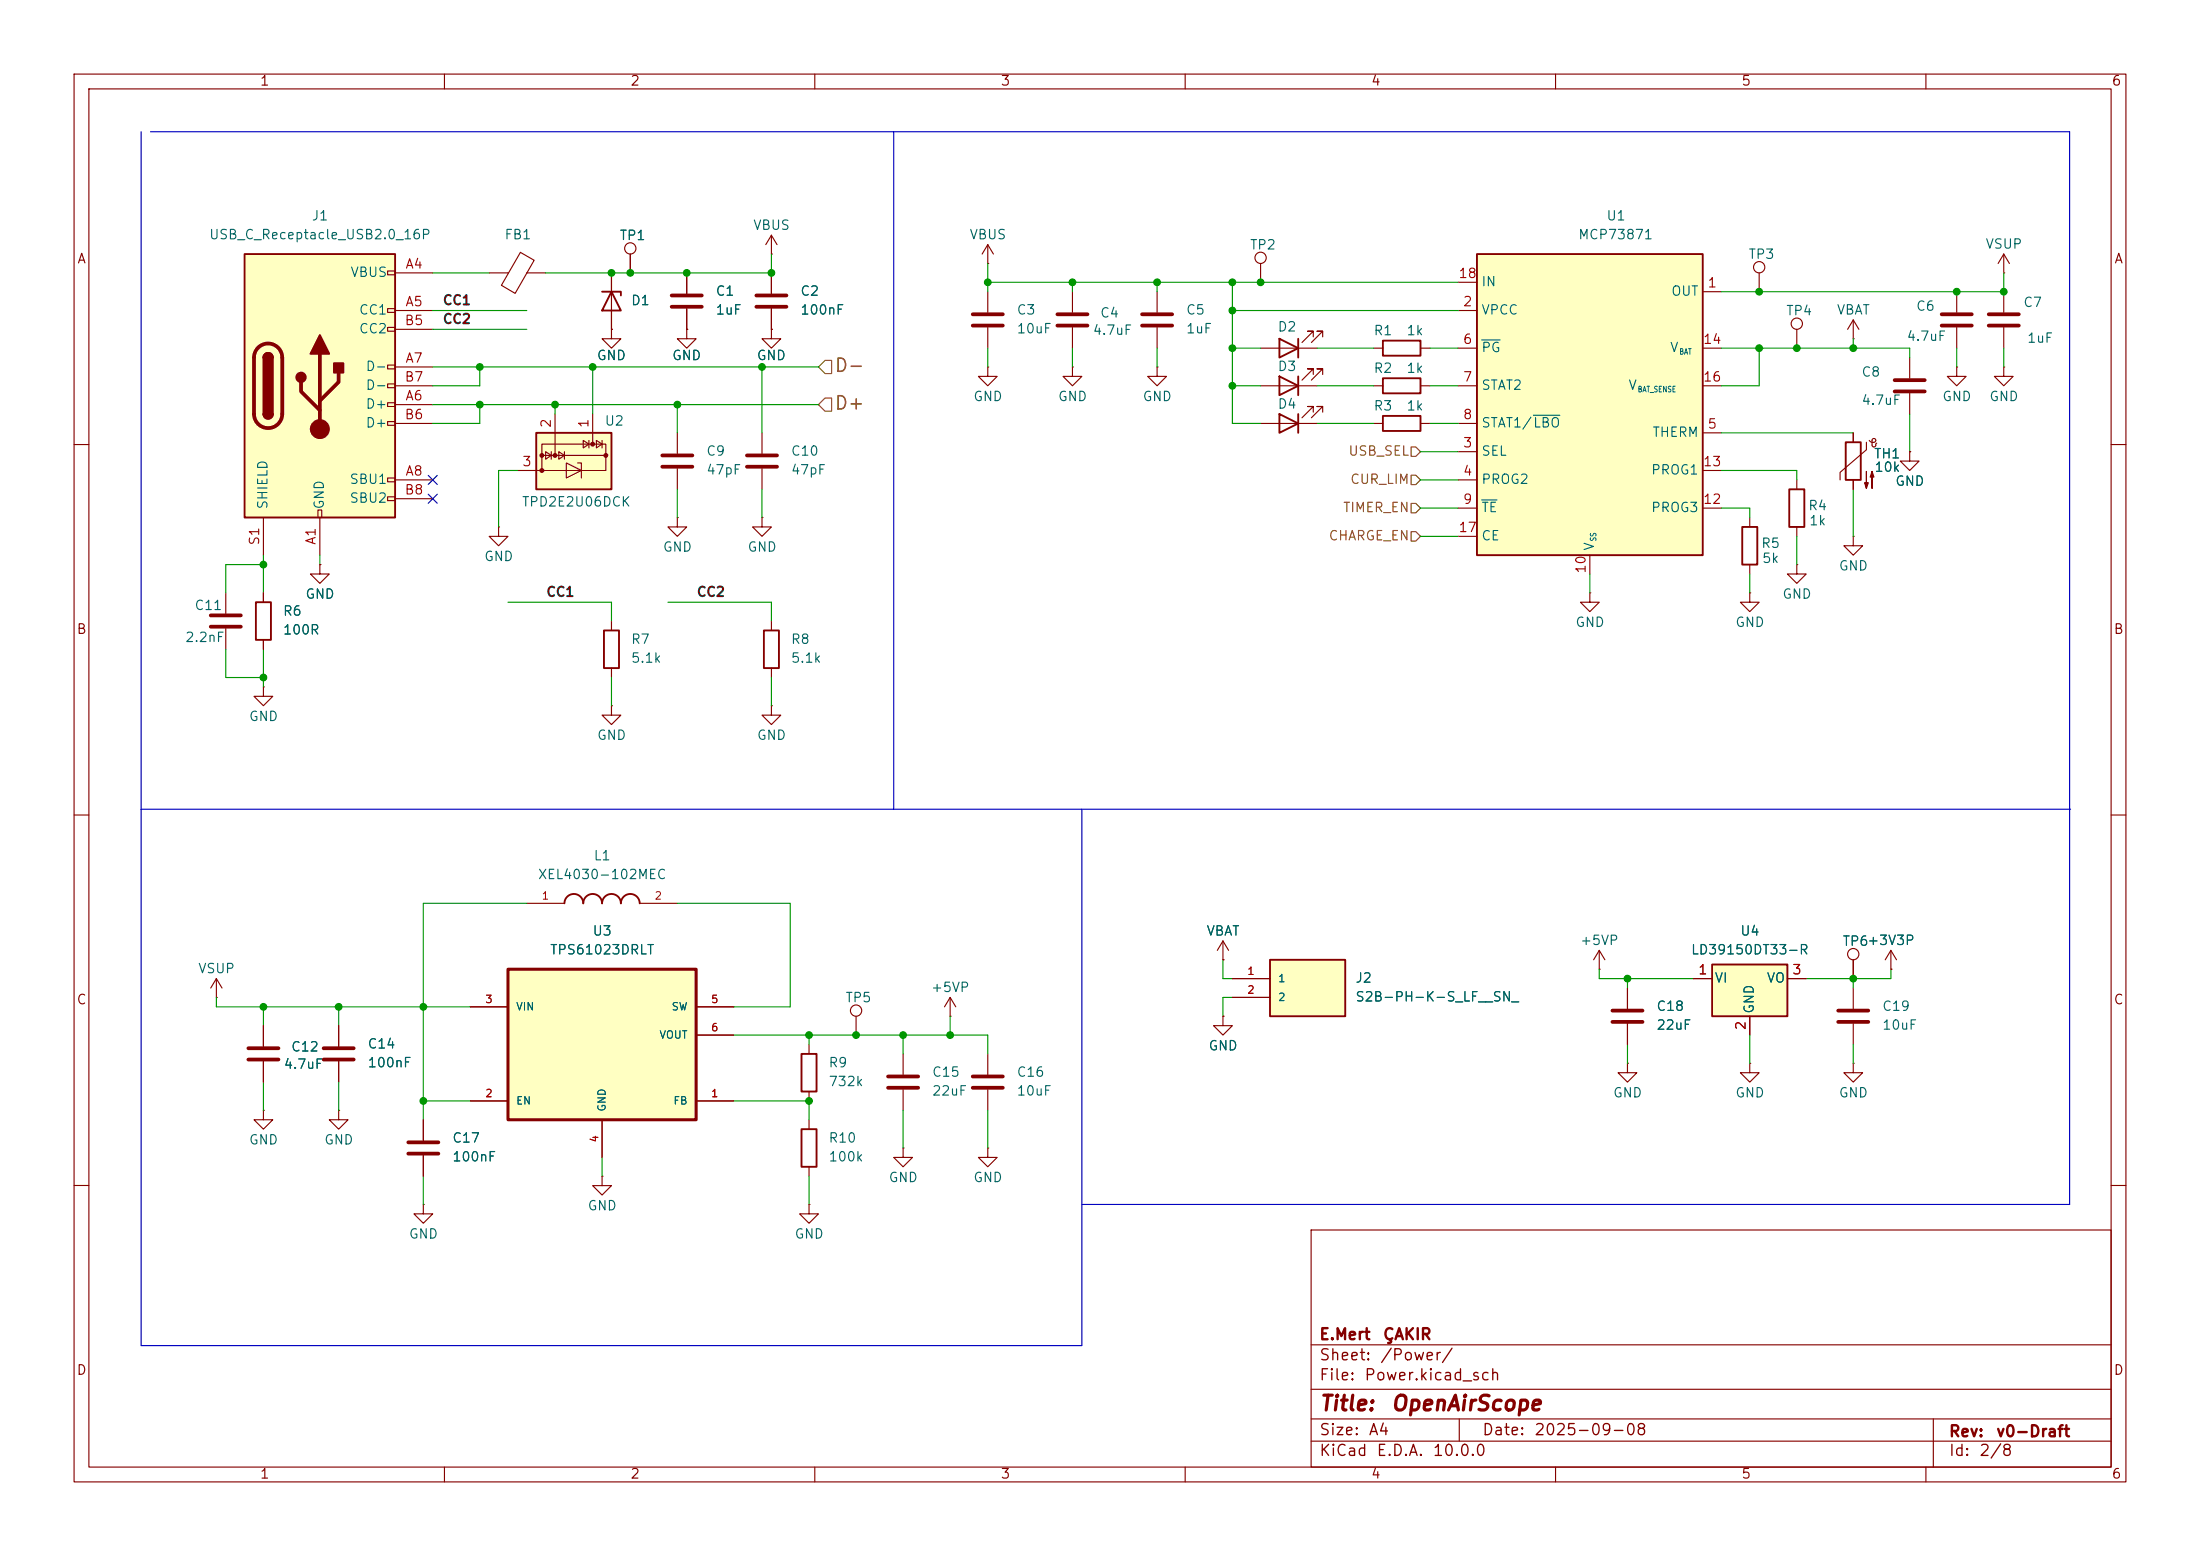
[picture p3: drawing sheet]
<svg xmlns="http://www.w3.org/2000/svg" width="297mm" height="210mm" viewBox="0 0 297 210" stroke-linecap="round" stroke-linejoin="round" font-family="sans-serif">
<g fill="none" stroke="#840000" stroke-width=".15">
<path d="M10 10h277v190h-277zM12 12h273v186h-273zM60 10v2M110 10v2M160 10v2M210 10v2M260 10v2M185.4 52.1h1.3M185.4 47h1.3M191.8 52.1h1.2M191.8 47h1.2M10 60h2"/>
<path d="M285 60h2M214.6 80v1.3h1.3l-1.3 1.3-1.2-1.3h1.2M214.6 80h.1M236.2 80v1.3h1.3l-1.3 1.3-1.3-1.3h1.3M236.2 80h.1M10 110h2M285 110h2M115.6 137.2v2.5M215.9 130.8h.1M215.9 128.3l-.8 1.2M215.9 128.3l.8 1.2M215.9 128.3v2.5"/>
<path d="M219.7 133.4v2.7M219.7 138.2v2.8M35.6 149.9v1.2h1.2l-1.2 1.3-1.3-1.3h1.3M35.6 149.9h.1M109.2 141v1.2M109.2 147.3v1.3M109.2 151.1v1.3M109.2 157.5v1.3M121.9 154.9v1.3h1.3l-1.3 1.3-1.3-1.3h1.3M121.9 154.9h.1M121.9 142.2v2.8M121.9 147.1v2.8"/>
<path d="M250.2 143.5v1.3h1.3l-1.3 1.3-1.3-1.3h1.3M250.2 143.5h.1M10 160h2M177 166h108v32h-108zM285 160h2M60 198v2M110 198v2M160 198v2M177 194.5h108M177 191.5h108M177 187.5h108M177 181.5h108"/>
<path d="M197 191.5v3M210 198v2M260 198v2M261 191.5v6.5"/>
<circle cx="115.6" cy="136.4" r=".76"/>
</g>
<path d="M186.7 51.1h5.1v2h-5.1zM186.7 46h5.1v2h-5.1zM108.2 142.2h2v5.1h-2zM108.2 152.4h2v5.1h-2z" fill="none" stroke="#840000" stroke-width=".25"/>
<path d="M217.7 136.4h4M217.7 137.9h4M119.9 145.3h4.1M119.9 146.8h4.1" fill="none" stroke="#840000" stroke-width=".51"/>
<path d="M72.4 58.4h10.1v7.6h-10.1z" fill="#ffffc2"/>
<path d="M72.4 58.4h10.1v7.6h-10.1zM172.7 50.8l2.6 1.3-2.6 1.2zM172.7 45.7l2.6 1.3-2.6 1.3zM172.7 55.9l2.6 1.3-2.6 1.2zM175.3 45.7v2.6M175.3 50.8v2.5M175.3 55.9v2.5" fill="none" stroke="#840000" stroke-width=".25"/>
<g fill="none" stroke="#840000" stroke-width=".15">
<path d="M85.1 34.3v2.5M92.7 36.8v2.8M73.2 59.9h8.6v3.6h-8.6zM74.9 55.9v5.6M78.7 59.4l.8 .5-.8 .6zM79.5 59.4v1.1M80 55.9v4M80.5 59.4l.8 .5-.8 .6zM81.3 59.4v1.1M92.7 41.7v2.8M170.2 52.1h7.6M170.2 47h7.6"/>
<path d="M170.2 57.2h7.6M177.3 50.5v-.7h-.8h.8l-1.5 1.5M177.3 45.5v-.8h-.8h.8l-1.5 1.5M177.3 55.6v-.7h-.8h.8l-1.5 1.5M178.6 50.5v-.7h-.8h.8l-1.6 1.5M178.6 45.5v-.8h-.8h.8l-1.6 1.5M178.6 55.6v-.7h-.8h.8l-1.6 1.5M69.8 63.5h3.4M73.2 61.5h8.6M73.7 61l.7 .5-.7 .5zM74.4 61v1M75.4 61l.8 .5-.8 .5z"/>
<path d="M76.2 61v1M76.5 62.5l2 1-2 1zM78 62.5h.5v2M128.3 137.2h.1M128.3 134.6l-.8 1.3M128.3 134.6l.7 1.3M128.3 134.6v2.6M133.3 154.9v1.3h1.3l-1.3 1.3-1.2-1.3h1.2M133.3 154.9h.1M133.3 142.2v2.8M133.3 147.1v2.8"/>
<circle cx="85.1" cy="33.5" r=".76"/>
</g>
<g fill="#840000" stroke="#840000" stroke-width=".15">
<circle cx="80" cy="59.9" r=".25"/>
<circle cx="81.8" cy="61.5" r=".25"/>
<circle cx="74.9" cy="61.5" r=".25"/>
<circle cx="73.2" cy="61.5" r=".25"/>
<circle cx="73.2" cy="63.5" r=".25"/>
</g>
<path d="M90.7 39.9h4M90.7 41.4h4M131.3 145.3h4.1M131.3 146.8h4.1" fill="none" stroke="#840000" stroke-width=".51"/>
<path d="M231.1 130.2h10.2v7h-10.2z" fill="#ffffc2"/>
<path d="M34.5 81.3h2.1v5.1h-2.1zM231.1 130.2h10.2v7h-10.2z" fill="none" stroke="#840000" stroke-width=".25"/>
<g fill="none" stroke="#840000" stroke-width=".15">
<path d="M144.8 49.5v1.3h1.2l-1.2 1.3-1.3-1.3h1.3M144.8 49.5h.1M35.6 80v1.3M35.6 86.4v1.2M165.1 137.2v1.2h1.3l-1.3 1.3-1.3-1.3h1.3M165.1 137.2h.1M228.6 132.1h2.5M236.2 137.2v2.5M241.3 132.1h2.5M219.7 143.5v1.3h1.3l-1.3 1.3-1.3-1.3h1.3M219.7 143.5h.1M236.2 143.5v1.3h1.3l-1.3 1.3-1.3-1.3h1.3"/>
<path d="M236.2 143.5h.1"/>
</g>
<path d="M33 34.3h20.3v35.6h-20.3z" fill="#ffffc2"/>
<g fill="none" stroke="#840000" stroke-width=".15">
<path d="M52.3 36.6h1v.5h-1zM53.3 36.8h5.1M52.3 41.7h1v.5h-1zM52.3 44.2h1v.5h-1zM52.3 49.3h1v.5h-1zM52.3 51.8h1v.5h-1zM52.3 54.4h1v.5h-1zM52.3 56.9h1v.5h-1zM53.3 41.9h5.1M53.3 54.6h5.1M53.3 49.5h5.1M53.3 44.5h5.1"/>
<path d="M53.3 57.2h5.1M53.3 52.1h5.1M35.6 69.9v5M42.9 68.8h.5v1.1h-.5zM43.2 69.9v5M52.3 64.5h1v.5h-1zM52.3 67.1h1v.5h-1zM53.3 64.8h5.1M53.3 67.3h5.1M165.1 129.5h.1M165.1 127l-.8 1.3M165.1 127l.8 1.3"/>
<path d="M165.1 127v2.5"/>
</g>
<path d="M33 34.3h20.3v35.6h-20.3zM35.6 48.3a.64 .64 0 0 1 .6-.7 .64 .64 0 0 1 .6 .7M35.6 55.9a.64 .64 0 0 0 .6 .6 .64 .64 0 0 0 .6-.6" fill="none" stroke="#840000" stroke-width=".25"/>
<path d="M34.8 46.9a1.9 1.9 0 0 1 2.1-.4 1.9 1.9 0 0 1 1.2 1.8v7.6a1.91 1.91 0 0 1-1.9 1.9 1.91 1.91 0 0 1-1.9-1.9v-7.6a1.9 1.9 0 0 1 .5-1.4zM40.6 51.6v1.2l2.6 2.6M43.2 47.8v10.1M45.7 50.3v1.3l-2.5 2.5" fill="none" stroke="#840000" stroke-width=".51"/>
<g fill="#840000" stroke="#840000" stroke-width=".25">
<path d="M35.6 48.3h1.2v7.6h-1.2z"/>
<path d="M35.7 47.8a.64 .64 0 0 1 .7-.1 .64 .64 0 0 1 .4 .6h-1.2z"/>
<path d="M35.6 55.9h1.2a.64 .64 0 0 1-.6 .6 .64 .64 0 0 1-.6-.6z"/>
<path d="M43.2 45.2l1.2 2.6h-2.5z"/>
<path d="M45.1 49h1.3v1.3h-1.3z"/>
<circle cx="40.6" cy="50.9" r=".63"/>
</g>
<circle cx="43.2" cy="57.9" r="1.27" fill="#840000" stroke="#840000" stroke-width=".15"/>
<path d="M171.4 129.5h10.2v7.7h-10.2z" fill="#ffffc2"/>
<path d="M186.7 56.1h5.1v2.1h-5.1zM249.2 59.7h2v5.1h-2zM171.4 129.5h10.2v7.7h-10.2z" fill="none" stroke="#840000" stroke-width=".25"/>
<g fill="none" stroke="#840000" stroke-width=".15">
<path d="M66 36.8h2.6M70.3 34.1l1.8 1-2.6 4.5-1.8-1.1zM71.1 36.8h2.6M144.8 39.4v2.8M156.2 39.4v2.8M264.2 39.4v2.8M270.5 36.8h.1M270.5 34.3l-.8 1.3M270.5 34.3l.8 1.3M270.5 34.3v2.5M270.5 39.4v2.8M82.5 44.5v1.2h1.3l-1.3 1.3-1.2-1.3h1.2"/>
<path d="M82.5 44.5h.1M92.7 44.5v1.2h1.3l-1.3 1.3-1.3-1.3h1.3M92.7 44.5h.1M144.8 44.2v2.8M156.2 49.5v1.3h1.3l-1.3 1.3-1.3-1.3h1.3M156.2 49.5h.1M156.2 44.2v2.8M185.4 57.2h1.3M191.8 57.2h1.2M242.6 44.5v2.5M250.2 45.7h.1M250.2 43.2v2.5"/>
<path d="M250.2 58.4v1.3M250.2 43.2l-.8 1.3M250.2 43.2l.8 1.3M252 59.7v1l-3.6 3.1v1M252.3 59.4a.45 .45 0 0 0 .5 .4 .45 .45 0 0 0 .4-.4l-.2-.2-.3 .1 .1 .9 .2 .1h.1l.3-.5M257.8 48.3v2.8M257.8 53.1v2.8M264.2 49.5v1.3h1.2l-1.2 1.3-1.3-1.3h1.3M264.2 49.5h.1M264.2 44.2v2.8M270.5 49.5v1.3h1.3l-1.3 1.3-1.3-1.3h1.3M270.5 49.5h.1"/>
<path d="M270.5 44.2v2.8M43.2 76.2v1.3h1.2l-1.2 1.2-1.3-1.2h1.3M43.2 76.2h.1M250.2 72.4v1.3h1.3l-1.3 1.2-1.3-1.2h1.3M250.2 72.4h.1M250.2 64.8v1.2M257.8 61v1.2h1.3l-1.3 1.3-1.3-1.3h1.3M257.8 61h.1M30.5 80v2.8M30.5 84.8v2.8M35.6 92.7v1.3h1.2l-1.2 1.3-1.3-1.3h1.3M35.6 92.7h.1"/>
<path d="M166.4 132.1h5M166.4 134.6h5M250.2 129.5v2.6M250.2 133.4v2.7M250.2 138.2v2.8M255.3 130.8h.1M255.3 128.3l-.8 1.2M255.3 128.3l.7 1.2M255.3 128.3v2.5"/>
<circle cx="242.6" cy="43.7" r=".76"/>
<circle cx="250.2" cy="128.8" r=".76"/>
</g>
<g fill="none" stroke="#840000" stroke-width=".51">
<path d="M142.7 42.4h4.1M142.7 43.9h4.1M154.2 42.4h4M154.2 43.9h4M255.8 51.3h4M255.8 52.8h4M262.1 42.4h4.1M262.1 43.9h4.1M268.5 42.4h4M268.5 43.9h4M28.4 83.1h4.1M28.4 84.6h4.1"/>
<path d="M248.2 136.4h4M248.2 137.9h4"/>
</g>
<g fill="#840000" stroke="#840000" stroke-width=".15">
<path d="M252.7 63.6l.3 .8h-.5l.2-.8v2.3z"/>
<path d="M252 63.6v2.3l-.3-.7h.5l-.2 .7z"/>
</g>
<path d="M199.4 34.3h30.5v40.6h-30.5z" fill="#ffffc2"/>
<path d="M81.3 39.4h2.5v.5M82.5 39.4l1.3 2.5h-2.5zM199.4 34.3h30.5v40.6h-30.5zM235.2 71.1h2v5.1h-2zM241.6 66h2v5.1h-2zM81.5 85.1h2.1v5.1h-2.1zM103.1 85.1h2.1v5.1h-2.1z" fill="none" stroke="#840000" stroke-width=".25"/>
<g fill="none" stroke="#840000" stroke-width=".15">
<path d="M82.5 36.8v7.7M104.1 34.3h.1M104.1 31.8v2.5M104.1 36.8v2.8M104.1 31.8l-.7 1.2M104.1 31.8l.8 1.2M133.3 35.6h.1M133.3 33l-.7 1.3M133.3 33l.8 1.3M133.3 33v2.6M133.3 39.4v2.8M170.2 35.6v2.5"/>
<path d="M196.8 38.1h2.6M229.9 39.4h2.5M237.5 36.8v2.6M91.4 58.4v2.8M102.9 58.4v2.8M104.1 44.5v1.2h1.3l-1.3 1.3-1.2-1.3h1.2M104.1 44.5h.1M104.1 41.7v2.8M133.3 49.5v1.3h1.3l-1.3 1.3-1.2-1.3h1.2M133.3 49.5h.1M133.3 44.2v2.8M196.8 41.9h2.6"/>
<path d="M196.8 47h2.6M196.8 52.1h2.6M196.8 57.2h2.6M229.9 58.4h2.5M229.9 47h2.5M229.9 52.1h2.5M67.3 71.1v1.3h1.3l-1.3 1.3-1.3-1.3h1.3M67.3 71.1h.1M91.4 69.9v1.2h1.3l-1.3 1.3-1.2-1.3h1.2M91.4 69.9h.1M91.4 63.2v2.8M102.9 69.9v1.2h1.2l-1.2 1.3-1.3-1.3h1.3"/>
<path d="M102.9 69.9h.1M102.9 63.2v2.8M196.8 61h2.6M196.8 64.8h2.6M196.8 68.6h2.6M196.8 72.4h2.6M214.6 74.9v2.6M229.9 68.6h2.5M229.9 63.5h2.5M236.2 69.9v1.2M236.2 76.2v1.3M242.6 76.2v1.3h1.2l-1.2 1.2-1.3-1.2h1.3"/>
<path d="M242.6 76.2h.1M242.6 64.8v1.2M242.6 71.1v1.3M82.5 95.3v1.2h1.3l-1.3 1.3-1.2-1.3h1.2M82.5 95.3h.1M82.5 83.8v1.3M82.5 90.2v1.2M104.1 95.3v1.2h1.3l-1.3 1.3-1.2-1.3h1.2M104.1 95.3h.1M104.1 83.8v1.3M104.1 90.2v1.2M29.2 134.6h.1"/>
<path d="M29.2 132.1l-.8 1.3M29.2 132.1l.8 1.3M29.2 132.1v2.5M35.6 138.4v2.8M45.7 138.4v2.8M35.6 143.3v2.8M45.7 143.3v2.8"/>
<circle cx="170.2" cy="34.8" r=".76"/>
<circle cx="237.5" cy="36.1" r=".76"/>
</g>
<path d="M200 45.9h2.5M207 56h3.6M200 67.5h2.1" fill="none" stroke="#006464" stroke-width=".15"/>
<path d="M102.1 39.9h4.1M102.1 41.4h4.1M131.3 42.4h4.1M131.3 43.9h4.1M89.4 61.5h4.1M89.4 63h4.1M100.8 61.5h4.1M100.8 63h4.1M33.5 141.5h4.1M33.5 143h4.1M43.7 141.5h4.1M43.7 143h4.1" fill="none" stroke="#840000" stroke-width=".51"/>
<path d="M68.6 130.8h25.4v20.3h-25.4z" fill="#ffffc2"/>
<path d="M68.6 130.8h25.4v20.3h-25.4z" fill="none" stroke="#840000" stroke-width=".41"/>
<g fill="none" stroke="#840000" stroke-width=".15">
<path d="M82.5 36.8v2.6M85.1 34.3v2.5M92.7 36.8v2.8M104.1 36.8v2.8M82.5 44.5h.1M82.5 41.9v2.6M92.7 44.5h.1M92.7 41.7v2.8M104.1 44.5h.1M104.1 41.7v2.8M250.2 58.4v1.3M43.2 76.2h.1"/>
<path d="M250.2 64.8v1.2M257.8 61h.1M35.6 80v1.3M35.6 86.4v1.2M35.6 138.4v2.8M45.7 138.4v2.8M63.5 135.9h5.1M71.1 121.9h5.1M86.4 121.9h5M94 135.9h5.1M94 139.7h5.1M165.1 137.2h.1"/>
<path d="M165.1 129.5h.1M166.4 132.1h5M166.4 134.6h5M219.7 133.4v2.7M219.7 138.2v2.8M228.6 132.1h2.5M236.2 137.2v2.5M241.3 132.1h2.5M250.2 129.5v2.6M255.3 130.8h.1M35.6 143.3v2.8M45.7 149.9v1.2h1.3l-1.3 1.3-1.3-1.3h1.3"/>
<path d="M45.7 149.9h.1M45.7 143.3v2.8M57.1 151.1v2.8M57.1 156v2.8M63.5 148.6h5.1M81.3 158.8v1.2h1.2l-1.2 1.3-1.3-1.3h1.3M81.3 158.8h.1M81.3 151.1v5.1M94 148.6h5.1M57.1 162.6v1.2h1.3l-1.3 1.3-1.2-1.3h1.2M57.1 162.6h.1M109.2 162.6v1.2h1.3l-1.3 1.3-1.3-1.3h1.3"/>
<path d="M109.2 162.6h.1"/>
</g>
<path d="M76.2 121.9a1.27 1.27 0 0 1 1.3-1.2 1.27 1.27 0 0 1 1.2 1.2 1.27 1.27 0 0 1 1.3-1.2 1.27 1.27 0 0 1 1.3 1.2 1.27 1.27 0 0 1 1.2-1.2 1.27 1.27 0 0 1 1.3 1.2 1.27 1.27 0 0 1 1.3-1.2 1.27 1.27 0 0 1 1.3 1.2" fill="none" stroke="#840000" stroke-width=".25"/>
<path d="M55.1 154.2h4.1M55.1 155.7h4.1" fill="none" stroke="#840000" stroke-width=".51"/>
<path d="M111.4 53.7h.9v1.8h-.9l-.9-.9zM111.4 48.6h.9v1.8h-.9l-.9-.9zM190.5 71.8h.6l.7 .6-.7 .6h-.6zM190.5 64.1h.6l.7 .7-.7 .6h-.6zM190.5 67.9h.6l.7 .7-.7 .6h-.6zM190.5 60.3h.6l.7 .7-.7 .6h-.6z" fill="none" stroke="#725600" stroke-width=".15"/>
<path d="M19 17.8v163.8h127v-72.4M20.3 17.8h259.1v144.8h-133.4M120.6 17.8v91.4M19 109.2h260.4M279.4 109.2h.1" fill="none" stroke="#0000c2" stroke-width=".15"/>
<g fill="none" stroke="#009600" stroke-width=".15">
<path d="M58.4 36.8h7.6M104.1 34.3v2.5h-30.4M133.3 38.1h63.5M133.3 35.6v3.8M144.8 38.1v1.3M156.2 38.1v1.3M166.4 38.1v19.1h3.8M270.5 36.8v2.6h-38.1M58.4 41.9h12.7M58.4 49.5h52.1M58.4 54.6h52.1M58.4 44.5h12.7"/>
<path d="M64.8 54.6v2.6h-6.4M64.8 49.5v2.6h-6.4M74.9 54.6v1.3M80 49.5v6.4M91.4 54.6v3.8M102.9 49.5v8.9M133.3 47v2.5M144.8 47v2.5M156.2 47v2.5M166.4 47h3.8M166.4 41.9h30.4M166.4 52.1h3.8"/>
<path d="M177.8 57.2h7.6M177.8 47h7.6M177.8 52.1h7.6M193 57.2h3.8M193 47h3.8M193 52.1h3.8M232.4 47h25.4v1.3M232.4 58.4h17.8M237.5 47v5.1h-5.1M250.2 45.7v1.3M257.8 55.9v5.1M264.2 47v2.5"/>
<path d="M270.5 47v2.5M35.6 74.9v5.1M35.6 76.2h-5.1v3.8M43.2 74.9v1.3M69.8 63.5h-2.5v7.6M91.4 66v3.9M102.9 66v3.9M191.8 72.4h5M191.8 64.8h5M191.8 68.6h5M191.8 61h5M214.6 77.5v2.5"/>
<path d="M232.4 63.5h10.2v1.3M232.4 68.6h3.8v1.3M236.2 77.5v2.5M242.6 72.4v3.8M250.2 66v6.4M30.5 87.6v3.8h5.1M35.6 87.6v5.1M68.6 81.3h13.9v2.5M82.5 91.4v3.9M90.2 81.3h13.9v2.5M104.1 91.4v3.9M29.2 134.6v1.3h34.3"/>
<path d="M35.6 135.9v2.5M45.7 135.9v2.5M71.1 121.9h-14v29.2M91.4 121.9h15.3v14h-7.6M99.1 139.7h34.2v2.5M109.2 139.7v1.3M121.9 139.7v2.5M128.3 137.2v2.5M165.1 129.5v2.6h1.3M166.4 134.6h-1.3v2.6M215.9 130.8v1.3h12.7M219.7 132.1v1.3"/>
<path d="M236.2 139.7v3.8M250.2 132.1v1.3M255.3 130.8v1.3h-11.5M35.6 146.1v3.8M45.7 146.1v3.8M57.1 158.8v3.8M57.1 148.6h6.4M81.3 156.2v2.6M99.1 148.6h10.1v2.5M109.2 158.8v3.8M121.9 149.9v5M133.3 149.9v5"/>
<path d="M219.7 141v2.5M250.2 141v2.5"/>
</g>
<path d="M57.8 64.2l1.2 1.2M57.8 66.7l1.2 1.2M59 64.2l-1.2 1.2M59 66.7l-1.2 1.2" fill="none" stroke="#000084" stroke-width=".15"/>
<g fill="#009600" stroke="#009600" stroke-width=".14">
<circle cx="250.2" cy="132.1" r=".46"/>
<circle cx="219.7" cy="132.1" r=".46"/>
<circle cx="250.2" cy="47" r=".46"/>
<circle cx="270.5" cy="39.4" r=".46"/>
<circle cx="237.5" cy="39.4" r=".46"/>
<circle cx="264.2" cy="39.4" r=".46"/>
<circle cx="170.2" cy="38.1" r=".46"/>
<circle cx="237.5" cy="47" r=".46"/>
<circle cx="242.6" cy="47" r=".46"/>
<circle cx="166.4" cy="52.1" r=".46"/>
<circle cx="166.4" cy="47" r=".46"/>
<circle cx="166.4" cy="41.9" r=".46"/>
<circle cx="64.8" cy="54.6" r=".46"/>
<circle cx="64.8" cy="49.5" r=".46"/>
<circle cx="74.9" cy="54.6" r=".46"/>
<circle cx="45.7" cy="135.9" r=".46"/>
<circle cx="57.1" cy="148.6" r=".46"/>
<circle cx="35.6" cy="135.9" r=".46"/>
<circle cx="57.1" cy="135.9" r=".46"/>
<circle cx="104.1" cy="36.8" r=".46"/>
<circle cx="133.3" cy="38.1" r=".46"/>
<circle cx="80" cy="49.5" r=".46"/>
<circle cx="91.4" cy="54.6" r=".46"/>
<circle cx="144.8" cy="38.1" r=".46"/>
<circle cx="156.2" cy="38.1" r=".46"/>
<circle cx="166.4" cy="38.1" r=".46"/>
<circle cx="102.9" cy="49.5" r=".46"/>
<circle cx="109.2" cy="148.6" r=".46"/>
<circle cx="115.6" cy="139.7" r=".46"/>
<circle cx="109.2" cy="139.7" r=".46"/>
<circle cx="121.9" cy="139.7" r=".46"/>
<circle cx="128.3" cy="139.7" r=".46"/>
<circle cx="35.6" cy="76.2" r=".46"/>
<circle cx="35.6" cy="91.4" r=".46"/>
<circle cx="85.1" cy="36.8" r=".46"/>
<circle cx="82.5" cy="36.8" r=".46"/>
<circle cx="92.7" cy="36.8" r=".46"/>
</g>
<g font-size="2" fill="#840000">
<text x="178" y="190.9">Title:</text>
<text x="187.7" y="190.9">OpenAirScope</text>
</g>
<g font-size="1.8" fill="#725600">
<text x="112.5" y="50.6">D-</text>
<text x="112.5" y="55.7">D+</text>
</g>
<g font-size="1.5" fill="#840000">
<text x="178" y="184">Sheet:</text>
<text x="178" y="181.2">E.Mert</text>
<text x="186.2" y="184">/Power/</text>
<text x="186.6" y="181.2">ÇAKIR</text>
<text x="178" y="186.7">File:</text>
<text x="184.1" y="186.7">Power.kicad_sch</text>
<text x="178" y="196.9">KiCad</text>
<text x="178" y="194.1">Size:</text>
<text x="184.7" y="194.1">A4</text>
<text x="185.7" y="196.9">E.D.A.</text>
<text x="193.3" y="196.9">10.0.0</text>
<text x="200" y="194.1">Date:</text>
<text x="207" y="194.1">2025-09-08</text>
<text x="263" y="194.3">Rev:</text>
<text x="263" y="196.9">Id:</text>
<text x="267.1" y="196.9">2/8</text>
<text x="269.4" y="194.3">v0-Draft</text>
</g>
<g font-size="1.3" fill="#840000">
<text x="35" y="11.9">1</text>
<text x="85" y="11.9">2</text>
<text x="135" y="11.9">3</text>
<text x="185" y="11.9">4</text>
<text x="235" y="11.9">5</text>
<text x="285" y="11.9">6</text>
<text x="10.3" y="35.9">A</text>
<text x="285.3" y="35.9">A</text>
<text x="10.3" y="85.9">B</text>
<text x="285.3" y="85.9">B</text>
<text x="10.3" y="135.9">C</text>
<text x="285.3" y="135.9">C</text>
<text x="10.3" y="185.9">D</text>
<text x="285.3" y="185.9">D</text>
<text x="35" y="199.9">1</text>
<text x="85" y="199.9">2</text>
<text x="135" y="199.9">3</text>
<text x="185" y="199.9">4</text>
<text x="235" y="199.9">5</text>
<text x="285" y="199.9">6</text>
</g>
<g font-size="1.3" fill="#006464">
<text x="28.1" y="32.6">USB_C_Receptacle_USB2.0_16P</text>
<text x="42" y="30.1">J1</text>
<text x="68" y="32.6">FB1</text>
<text x="83.6" y="32.7">TP1</text>
<text x="101.6" y="31.3">VBUS</text>
<text x="130.8" y="32.6">VBUS</text>
<text x="168.7" y="34">TP2</text>
<text x="213" y="32.6">MCP73871</text>
<text x="216.8" y="30.1">U1</text>
<text x="236" y="35.3">TP3</text>
<text x="268" y="33.9">VSUP</text>
<text x="47.2" y="37.7">VBUS</text>
<text x="85.1" y="41.5">D1</text>
<text x="96.5" y="40.2">C1</text>
<text x="108" y="40.2">C2</text>
<text x="199.9" y="39">IN</text>
<text x="225.5" y="40.2">OUT</text>
<text x="273.1" y="41.8">C7</text>
<text x="48.4" y="42.8">CC1</text>
<text x="48.4" y="45.3">CC2</text>
<text x="96.5" y="42.8">1uF</text>
<text x="108" y="42.8">100nF</text>
<text x="137.2" y="42.8">C3</text>
<text x="137.2" y="45.3">10uF</text>
<text x="147.4" y="45.5">4.7uF</text>
<text x="148.4" y="43.2">C4</text>
<text x="160" y="42.8">C5</text>
<text x="160" y="45.3">1uF</text>
<text x="172.4" y="45.1">D2</text>
<text x="185.3" y="45.6">R1</text>
<text x="189.8" y="45.6">1k</text>
<text x="199.9" y="42.8">VPCC</text>
<text x="199.9" y="47.9">PG</text>
<text x="225.4" y="47.9">V</text>
<text x="241" y="42.9">TP4</text>
<text x="247.9" y="42.8">VBAT</text>
<text x="257.3" y="46.3">4.7uF</text>
<text x="258.6" y="42.3">C6</text>
<text x="273.6" y="46.6">1uF</text>
<text x="49.3" y="50.4">D-</text>
<text x="49.3" y="52.9">D-</text>
<text x="80.5" y="48.9">GND</text>
<text x="90.6" y="48.9">GND</text>
<text x="102.1" y="48.9">GND</text>
<text x="172.4" y="50.4">D3</text>
<text x="185.3" y="50.6">R2</text>
<text x="189.8" y="50.6">1k</text>
<text x="199.9" y="52.9">STAT2</text>
<text x="219.7" y="52.9">V</text>
<text x="251.2" y="51.2">C8</text>
<text x="49.3" y="55.5">D+</text>
<text x="49.3" y="58">D+</text>
<text x="81.5" y="57.8">U2</text>
<text x="131.3" y="54.5">GND</text>
<text x="142.7" y="54.5">GND</text>
<text x="154.2" y="54.5">GND</text>
<text x="172.4" y="55.5">D4</text>
<text x="185.3" y="55.7">R3</text>
<text x="189.8" y="55.7">1k</text>
<text x="199.9" y="58">STAT1/LBO</text>
<text x="223" y="59.3">THERM</text>
<text x="251.2" y="55">4.7uF</text>
<text x="262.1" y="54.5">GND</text>
<text x="268.5" y="54.5">GND</text>
<text x="47.1" y="65.6">SBU1</text>
<text x="95.3" y="61.8">C9</text>
<text x="95.3" y="64.4">47pF</text>
<text x="106.7" y="61.8">C10</text>
<text x="106.7" y="64.4">47pF</text>
<text x="199.9" y="61.8">SEL</text>
<text x="199.9" y="65.6">PROG2</text>
<text x="222.8" y="64.4">PROG1</text>
<text x="252.9" y="62.2">TH1</text>
<text x="253" y="64">10k</text>
<text x="255.8" y="65.9">GND</text>
<text x="36.4" y="68.8" transform="rotate(-90 36.4 68.8)">SHIELD</text>
<text x="44" y="68.8" transform="rotate(-90 44 68.8)">GND</text>
<text x="47.1" y="68.2">SBU2</text>
<text x="70.4" y="68.7">TPD2E2U06DCK</text>
<text x="199.9" y="69.4">TE</text>
<text x="222.8" y="69.4">PROG3</text>
<text x="244" y="69.2">R4</text>
<text x="244.1" y="71.2">1k</text>
<text x="65.3" y="76">GND</text>
<text x="89.4" y="74.8">GND</text>
<text x="100.8" y="74.8">GND</text>
<text x="199.9" y="73.3">CE</text>
<text x="215.5" y="74.4" transform="rotate(-90 215.5 74.4)">V</text>
<text x="237.7" y="74.3">R5</text>
<text x="237.8" y="76.3">5k</text>
<text x="248.2" y="77.3">GND</text>
<text x="26.2" y="82.7">C11</text>
<text x="38.1" y="83.4">R6</text>
<text x="41.1" y="81.1">GND</text>
<text x="240.5" y="81.1">GND</text>
<text x="24.9" y="87">2.2nF</text>
<text x="38.1" y="86">100R</text>
<text x="85.1" y="87.2">R7</text>
<text x="85.1" y="89.8">5.1k</text>
<text x="106.7" y="87.2">R8</text>
<text x="106.7" y="89.8">5.1k</text>
<text x="212.6" y="84.9">GND</text>
<text x="234.2" y="84.9">GND</text>
<text x="33.5" y="97.6">GND</text>
<text x="80.5" y="100.2">GND</text>
<text x="102.1" y="100.2">GND</text>
<text x="72.5" y="119">XEL4030-102MEC</text>
<text x="80.1" y="116.4">L1</text>
<text x="26.7" y="131.7">VSUP</text>
<text x="74.2" y="129.1">TPS61023DRLT</text>
<text x="79.9" y="126.6">U3</text>
<text x="162.8" y="126.6">VBAT</text>
<text x="213.2" y="127.9">+5VP</text>
<text x="228.2" y="129.1">LD39150DT33-R</text>
<text x="234.8" y="126.6">U4</text>
<text x="248.7" y="128">TP6+3V3P</text>
<text x="114" y="135.6">TP5</text>
<text x="125.6" y="134.2">+5VP</text>
<text x="182.9" y="132.9">J2</text>
<text x="182.9" y="135.5">S2B-PH-K-S_LF__SN_</text>
<text x="223.5" y="136.8">C18</text>
<text x="231.4" y="132.9">VI</text>
<text x="237.1" y="136.9" transform="rotate(-90 237.1 136.9)">GND</text>
<text x="238.4" y="132.9">VO</text>
<text x="254" y="136.8">C19</text>
<text x="39.2" y="142.2">C12</text>
<text x="49.5" y="141.8">C14</text>
<text x="163.1" y="142.1">GND</text>
<text x="223.5" y="139.3">22uF</text>
<text x="254" y="139.3">10uF</text>
<text x="38.2" y="144.6">4.7uF</text>
<text x="49.5" y="144.4">100nF</text>
<text x="111.8" y="144.4">R9</text>
<text x="111.8" y="146.9">732k</text>
<text x="125.7" y="145.6">C15</text>
<text x="125.7" y="148.2">22uF</text>
<text x="137.2" y="145.6">C16</text>
<text x="137.2" y="148.2">10uF</text>
<text x="217.7" y="148.4">GND</text>
<text x="234.2" y="148.4">GND</text>
<text x="248.2" y="148.4">GND</text>
<text x="33.5" y="154.8">GND</text>
<text x="43.7" y="154.8">GND</text>
<text x="61" y="154.5">C17</text>
<text x="111.8" y="154.5">R10</text>
<text x="61" y="157.1">100nF</text>
<text x="111.8" y="157.1">100k</text>
<text x="119.9" y="159.9">GND</text>
<text x="131.3" y="159.9">GND</text>
<text x="55.1" y="167.5">GND</text>
<text x="79.2" y="163.7">GND</text>
<text x="107.2" y="167.5">GND</text>
</g>
<g font-size="1.3" fill="#a90000">
<text x="54.6" y="36.6">A4</text>
<text x="54.6" y="41.7">A5</text>
<text x="196.8" y="37.8">18</text>
<text x="197.4" y="41.7">2</text>
<text x="230.4" y="39.1">1</text>
<text x="54.5" y="44.2">B5</text>
<text x="197.4" y="46.7">6</text>
<text x="229.8" y="46.7">14</text>
<text x="54.5" y="51.8">B7</text>
<text x="54.6" y="49.3">A7</text>
<text x="197.4" y="51.8">7</text>
<text x="229.8" y="51.8">16</text>
<text x="54.5" y="56.9">B6</text>
<text x="54.6" y="54.4">A6</text>
<text x="74.7" y="57.9" transform="rotate(-90 74.7 57.9)">2</text>
<text x="79.8" y="57.9" transform="rotate(-90 79.8 57.9)">1</text>
<text x="197.4" y="56.9">8</text>
<text x="230.4" y="58.2">5</text>
<text x="54.6" y="64.5">A8</text>
<text x="70.4" y="63.2">3</text>
<text x="197.4" y="60.7">3</text>
<text x="197.4" y="64.5">4</text>
<text x="229.8" y="63.2">13</text>
<text x="54.5" y="67.1">B8</text>
<text x="197.4" y="68.3">9</text>
<text x="229.8" y="68.3">12</text>
<text x="35.3" y="73.7" transform="rotate(-90 35.3 73.7)">S1</text>
<text x="42.9" y="73.6" transform="rotate(-90 42.9 73.6)">A1</text>
<text x="196.8" y="72.1">17</text>
<text x="214.4" y="77.5" transform="rotate(-90 214.4 77.5)">10</text>
<text x="229.2" y="131.8">1</text>
<text x="241.9" y="131.8">3</text>
<text x="236" y="139.1" transform="rotate(-90 236 139.1)">2</text>
</g>
<g font-size="1.3" fill="#0f0f0f">
<text x="59.7" y="41.5">CC1</text>
<text x="59.7" y="44">CC2</text>
<text x="73.7" y="80.8">CC1</text>
<text x="94" y="80.8">CC2</text>
</g>
<g font-size="1.3" fill="#725600">
<text x="181.9" y="61.8">USB_SEL</text>
<text x="182.2" y="65.6">CUR_LIM</text>
<text x="181.2" y="69.4">TIMER_EN</text>
<text x="179.3" y="73.3">CHARGE_EN</text>
</g>
<g font-size="1" fill="#a90000">
<text x="73" y="121.7">1</text>
<text x="88.3" y="121.7">2</text>
<text x="168.3" y="131.8">1</text>
<text x="65.4" y="135.6">3</text>
<text x="95.9" y="135.6">5</text>
<text x="168.3" y="134.4">2</text>
<text x="95.9" y="139.4">6</text>
<text x="65.4" y="148.3">2</text>
<text x="95.9" y="148.3">1</text>
<text x="81" y="154.3" transform="rotate(-90 81 154.3)">4</text>
</g>
<g font-size="1" fill="#006464">
<text x="69.6" y="136.6">VIN</text>
<text x="90.6" y="136.6">SW</text>
<text x="172.5" y="132.8">1</text>
<text x="172.5" y="135.4">2</text>
<text x="88.9" y="140.4">VOUT</text>
<text x="69.6" y="149.3">EN</text>
<text x="90.8" y="149.3">FB</text>
<text x="82" y="150.1" transform="rotate(-90 82 150.1)">GND</text>
</g>
<g font-size=".8" fill="#006464">
<text x="221" y="53.1">BAT_SENSE</text>
<text x="226.7" y="48">BAT</text>
<text x="215.7" y="73.1" transform="rotate(-90 215.7 73.1)">SS</text>
</g>
</svg>
